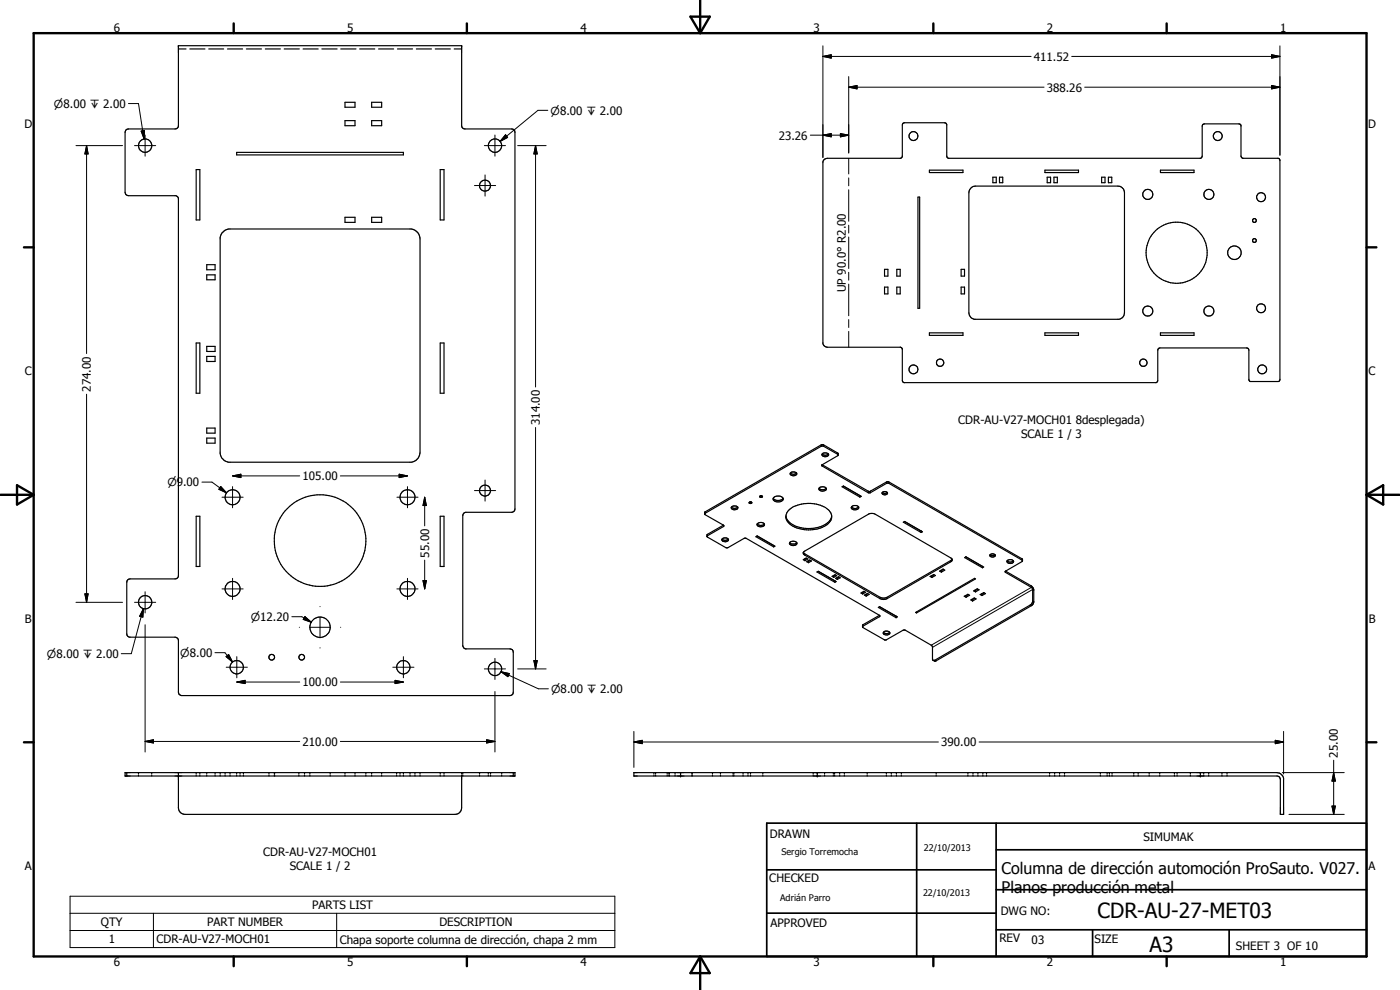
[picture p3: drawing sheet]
<svg xmlns="http://www.w3.org/2000/svg" width="420mm" height="297mm" viewBox="0 0 420 297" stroke-linecap="round" stroke-linejoin="round" font-family="sans-serif">
<g fill="none" stroke="#000" stroke-width=".35">
<path d="M53.5 13.7h85l.1 24.4 .5 .5 .5 .1h14l.7 .4 .2 .6v113a1 1 0 0 1-.9 1h-13.9l-.6 .4-.2 .6v39.2l.8 .8h13.4a.94 .94 0 0 1 .9 1v12l-.2 .6-.7 .4h-98.5l-.8-.4-.3-.6v-15.7l-.2-.4-.8-.4h-13.7l-.7-.6-.1-15.9 .3-.6 .8-.4h13.4l.7-.2 .3-.6v-113.4l-.7-.8h-14.2l-.9-.4-.2-.6v-18l.2-.6 .9-.4h13.9l.7-.2 .3-.6zM53.5 14.7h2.3M57 14.7h4.5M62.6 14.7h4.5M68.3 14.7h4.5M73.9 14.7h4.6M79.6 14.7h4.5M85.3 14.7h4.5M91 14.7h4.5M96.6 14.7h4.6M102.3 14.7h4.5M107.9 14.7h4.6"/>
<path d="M113.6 14.7h4.5M119.3 14.7h4.5M125 14.7h4.5M130.6 14.7h4.6M136.3 14.7h2.2M103.5 30.7h3v1.5h-3zM103.5 36.2h3v1.5h-3zM111.5 30.7h3v1.5h-3zM111.5 36.2h3v1.5h-3zM58.9 50.9h1.1v15.1h-1.1zM71 45.7h50.1v.8h-50.1zM132.1 50.9h1.2v15.1h-1.2z"/>
<path d="M247.3 47.9l1-.4h22l.5-.5v-9.5l.2-.5 .5-.2h12l.4 .2 .2 .3v9.5l.5 .7h75.7l.5-.7v-9l.2-.5 .5-.1 10.6 .1 .3 .3v9.2l.2 .5 .3 .2h10.7l.5 .5v66l-.5 .5-8.5-.1-.3-.4v-8.9l-.3-.6-26.4-.1-.6 .3v.4v9.1l-.5 .6h-75.7l-.5-.6v-9.6l-.5-.4-22.5-.1-.5-.3-.3-.7v-54.5zM275.5 59.1h.5v33.4h-.5zM278.9 51.1h10.1v.7h-10.1zM291.5 56.3l1.3-.5h42.7a2 2 0 0 1 2 2v36.1l-.3 .9-.4 .6-1 .4h-43.4a2.09 2.09 0 0 1-1.6-1.9v-36.1l.1-.7zM298 53.2h1v1.6h-1zM300 53.2h.9v1.6h-.9zM313.6 51.1h10.1v.7h-10.1zM314.3 53.2h1v1.6h-1zM316.3 53.2h1v1.6h-1zM330.6 53.2h1v1.6h-1zM332.6 53.2h1.1v1.6h-1.1zM348.3 51.1h10v.7h-10z"/>
<path d="M62 79.4h2.5v1.5h-2.5zM66.7 69.8l.9-.7 1.1-.4h54.7a3.1 3.1 0 0 1 2.7 3v64a3 3 0 0 1-2.7 3h-54.7a3.2 3.2 0 0 1-2.6-2.6v-64.8zM103.5 65.2h3v1.5h-3zM111.5 65.2h3v1.5h-3zM62 82.5h2.5v1.4h-2.5zM265.5 80.8h1v2h-1zM265.5 86.1h1v2.1h-1zM269.1 80.8h1.1v2h-1.1zM269.1 86.1h1.1v2.1h-1.1zM278.9 99.9h10.1v.7h-10.1zM288.4 80.8h1.1v2h-1.1zM288.4 86.1h1.1v2.1h-1.1z"/>
<path d="M313.6 99.9h10.1v.7h-10.1zM348.3 99.9h10v.7h-10zM58.9 102.9h1.1v15.1h-1.1zM62 103.9h2.5v1.6h-2.5zM62 106.9h2.5v1.6h-2.5zM132.1 102.9h1.2v15.1h-1.2zM62 128.4h2.5v1.6h-2.5zM62 131.4h2.5v1.6h-2.5zM246.7 136.3a1.25 1.25 0 0 1 2 .2 1.07 1.07 0 0 1-1.1 .6 1.07 1.07 0 0 1-.9-.8zM246.7 139.4l14.1 8.1 5.3-2.9h.7l40.1 23.2-.2 .7-4.9 2.9M246.7 139.4l-.1 .2 .1 .2 14 8.1h.4l5.1-3h.4l40.3 23.3M246.7 136.2a1.33 1.33 0 0 0 1.9 0"/>
<path d="M251.5 136.5l-4.3-2.6h-.7l-35 20.3M251.5 136.6l-.1-.7-4.2-2.4h-.7l-34.9 20.1-.1 .6M251.5 136.6l-4.8 2.8M58.9 154.9h1.1v15.1h-1.1zM132.1 154.9h1.2v15.1h-1.2zM211.5 154.2l5.6 3.4M217.1 157.6l-4.8 2.7-.1 .7 5.9 3.4 5.2-2.9h.7l39.9 23.1M217.1 157.6v.4l-4.9 2.9M219.5 152.2a1.05 1.05 0 0 1 1.1-.5 1.05 1.05 0 0 1 .8 .8 1.07 1.07 0 0 1-1.1 .5 1.07 1.07 0 0 1-.8-.8zM219.5 152.1a1.27 1.27 0 0 0 1.9 0M224.8 150.7h.8a.38 .38 0 0 1-.4 .4 .38 .38 0 0 1-.4-.4zM225 150.6l.4 .1"/>
<path d="M225.5 150.6l-.1 .1M227.2 157.2a1.44 1.44 0 0 1 2.2 .1M227.2 157.2v.2a1.25 1.25 0 0 0 1.1 .7 1.25 1.25 0 0 0 1.1-.7v-.1M227.2 157.2a1.57 1.57 0 0 0 2.2 0M228 148.9l.5-.1 .3 .2-.2 .2h-.4zM228.2 148.8h.4M232.1 149.5a1.92 1.92 0 0 1 2.9 0M232.1 149.5a1.37 1.37 0 0 0 2 1l.7-.3 .2-.7M232.1 149.5a2 2 0 0 0 2.9 0M235.9 154.8a4.2 4.2 0 0 0 3.7 3.7 9.4 9.4 0 0 0 9.3-1.7 2.8 2.8 0 0 0-1.2-4.5 10 10 0 0 0-11 .8l-.5 .7-.3 1.4M237.2 141.9l1 .4 .9-.4M237.3 141.9a1.2 1.2 0 0 1 1.8 .3 1.04 1.04 0 0 1-1 .6 1.04 1.04 0 0 1-.9-.8z"/>
<path d="M245.8 146.5a1.42 1.42 0 0 0 2.1 0M246.1 146.2a1.18 1.18 0 0 1 1.9 .6 1.14 1.14 0 0 1-1.2 .6 1.14 1.14 0 0 1-1-.9zM249.6 154.8a5.3 5.3 0 0 1-4.7 3.6 8.6 8.6 0 0 1-8.7-2.5l-.3-.7M253.1 145.8l5.4 3.1-.4 .2M253.1 145.8l-.4 .2 5.4 3.1M255.6 152.1a1.42 1.42 0 0 0 2.1 0M255.6 152a1.47 1.47 0 0 1 2.1 .1 1.21 1.21 0 0 1-1.1 .9 1.21 1.21 0 0 1-1.1-.7zM258.1 148.7v.4M264.8 147.7a1.06 1.06 0 0 0 1.5 0M264.8 147.7a.79 .79 0 0 1 .9-.3 .79 .79 0 0 1 .6 .8 .79 .79 0 0 1-.9 .3 .79 .79 0 0 1-.6-.8zM271.5 156.5l-.4 .2 5.3 3.1M271.5 156.5l5.3 3.1-.4 .2"/>
<path d="M271.5 156.5l4.9 2.8M276.4 159.3v.5M276.5 159.3h-.1M216.7 161.8a1.33 1.33 0 0 0 1.9 0M216.8 161.7a1.05 1.05 0 0 1 1-.4 1.05 1.05 0 0 1 .8 .8 1.21 1.21 0 0 1-2-.2zM226.9 161l.3-.2 5.4 3.1-.4 .2zM227.2 160.8l5 2.9M232.2 163.7v.4M237 162.8l.6 .4h1.1l.4-.4M237.1 162.7a1.33 1.33 0 0 1 2.1 .5 1.18 1.18 0 0 1-1.3 .6 1.18 1.18 0 0 1-.9-1zM241.1 165.7l.4 .5 22.6 13 .8 .3 1.1-.2 19.3-11.1 .4-.4M241.1 167.9l.8-.5 .6 .3-.9 .5z"/>
<path d="M241.2 165.6l19.6-11.4 1.1-.1 .8 .2 22.6 13.1a.61 .61 0 0 1 .5 .6 .61 .61 0 0 1-.5 .6l-19.1 11-1 .3-1.1-.3-22.6-13.1-.4-.4zM241.4 167.7l.2 .1M241.6 167.8v.4M242.1 168.5l.9-.5 .5 .3-.9 .5zM242.1 167.5l-.5 .3M242.5 168.3l.1 .1M242.6 168.4v.4M243.2 168.1l-.6 .3M245.2 171.6l.4-.2 5.3 3.1-.3 .2zM245.6 171.4l5 2.9M249.7 172.9l.9-.5 .5 .3-.9 .5zM250.1 172.7l.1 .1"/>
<path d="M250.2 172.8v.4M250.6 174.3h.1M250.6 174.3v.4M250.8 173.5l.9-.5 .5 .4-.9 .5zM250.8 172.5l-.6 .3M251.1 173.4h.2M251.3 173.4v.5M251.8 173.1l-.5 .3M258.4 177.9l.8-.5 .6 .3-.9 .5zM258.7 177.7l.2 .1M258.9 177.8v.4M259.4 178.6l.9-.5 .5 .3-.8 .5z"/>
<path d="M259.4 177.5l-.5 .3M259.8 178.4h.2M260 178.4v.5M260.5 178.1l-.5 .3M279.1 173l1.1-.6 .5 .3-1 .6zM279.5 172.8l.2 .1M279.7 172.9v.4M280.4 172.5l-.7 .4M282 171.4l1-.7 .5 .4-1 .6zM282.4 171.2h.1M282.5 171.2v.5M283.2 170.9l-.7 .3"/>
<path d="M289.4 178.9l1.1-.6 .5 .3-1.1 .6zM289.8 178.7l.1 .1M289.8 167.1l5.4 3-.4 .2M289.9 167l-.4 .3 5.3 3M289.9 178.8v.4M290.6 178.4l-.7 .4M291.7 179.8l.2 .1M291.9 179.9v.4M292.2 177.3l1.1-.6 .5 .3-1 .6zM292.6 179.5l-.7 .4M292.6 177.1l.2 .1M292.8 177.2v.4"/>
<path d="M293.4 176.8l-.6 .4M294.2 178.4l1-.6 .6 .3-1.1 .6zM294.5 178.2l.2 .1M294.7 178.3v.4M294.8 169.9v.4M295.4 177.9l-.7 .4M297.1 166.5a1.19 1.19 0 0 0 1.5 0M297.2 166.4a.85 .85 0 0 1 .8-.3 .85 .85 0 0 1 .7 .7 .9 .9 0 0 1-1.6-.3zM301.8 171.4l-.1 .3 8.1 4.7 .1 4.1-.4 .8-28.9 16.8-.5 .1M301.8 171.4l7.7 4.4 .5 .5 .2 .6v3.8l-.2 .6-29.2 17.1-.7-.3M302.2 168.3a1.27 1.27 0 0 0 1.9 0M304.1 168.3a1.41 1.41 0 0 0-1.9 0"/>
<path d="M304.1 168.3a.99 .99 0 0 1-.7 .8 .99 .99 0 0 1-1.1-.4l-.1-.4M263.9 184.6l-4.9 2.9-.1 .7 6.6 3.8h.4l5.1-2.9h.7l7.9 4.6 .3 .4v3.8l.2 .3M263.9 184.6v.4l-5 3M263.9 182l5 2.9M264 182l5.3 3.1-.4 .2M264 182l-.4 .2 5.3 3.1M265.1 189.7a1.33 1.33 0 0 0 1.9 0M265.2 189.6a1.07 1.07 0 0 1 1.8 .5 1.2 1.2 0 0 1-1.9-.2zM268.9 184.9h.1M268.9 184.9v.4M274.8 183.8l17.7-10.3 .3 .2-17.7 10.2zM275.1 183.6v.3"/>
<path d="M291.4 180l1-.6 .5 .3-1 .6zM37.5 231.8h117v1h-117zM38 231.8v1M41.6 231.8v.4M41.6 232.5v.3M45.5 231.8v.4M45.5 232.5v.3M53.5 231.8v10.6a2 2 0 0 0 2.1 1.9h81a2 2 0 0 0 1.9-1.9v-9.9M58.9 231.8v.4M58.9 232.5v.3M60 231.8v.4M60 232.5v.3"/>
<path d="M62 231.8v.4M62 232.5v.3M64.5 231.8v.4M64.5 232.5v.3M66.1 231.8v.4M66.1 232.5v.3M67.6 231.8v.4M67.6 232.5v.3M69 231.8v.4M69 232.5v.3M71 231.8v.4M71 232.5v.3"/>
<path d="M72 231.8v.4M72 232.5v.3M73.1 231.8v.4M73.1 232.5v.3M80.7 231.8v.4M80.7 232.5v.3M82.3 231.8v.4M82.3 232.5v.3M82.4 231.8v.4M82.4 232.5v.3M89.7 231.8v.4M89.7 232.5v.3"/>
<path d="M91.4 231.8v.4M91.4 232.5v.3M93 231.8v.4M93 232.5v.3M99.1 231.8v.4M99.1 232.5v.3M103.5 231.8v.4M103.5 232.5v.3M106.5 231.8v.4M106.5 232.5v.3M109.8 231.8v.4M109.8 232.5v.3"/>
<path d="M111.5 231.8v.4M111.5 232.5v.3M114.5 231.8v.4M114.5 232.5v.3M119 231.8v.4M119 232.5v.3M120 231.8v.4M120 232.5v.3M121.1 231.8v.4M121.1 232.5v.3M123.1 231.8v.4M123.1 232.5v.3"/>
<path d="M124.5 231.8v.4M124.5 232.5v.3M126.1 231.8v.4M126.1 232.5v.3M132.1 231.8v.4M132.1 232.5v.3M133.3 231.8v.4M133.3 232.5v.3M138.5 231.8v.4M138.9 231.8v.4M138.9 232.5v.3M143.9 231.8v.4"/>
<path d="M143.9 232.5v.3M146.5 231.8v.4M146.5 232.5v.3M147.2 231.8v.4M147.2 232.5v.3M150.6 231.8v.4M150.6 232.5v.3M154 231.8v1M190.2 231.8h193a2.17 2.17 0 0 1 2 1.7v10.8h-1v-10.5l-.3-.8-.7-.2h-193zM196.2 231.8v.4M196.2 232.5v.3M196.8 231.8v.4"/>
<path d="M196.8 232.5v.3M200.2 231.8v.4M200.2 232.5v.3M200.7 231.8v.4M200.7 232.5v.3M200.9 231.8v.4M200.9 232.5v.3M202.6 231.8v.4M202.6 232.5v.3M204.2 231.8v1M207.7 231.8v.4M207.7 232.5v.3"/>
<path d="M213.8 231.8v.4M213.8 232.5v.3M216.2 231.8v.4M216.2 232.5v.3M220 231.8v.4M220 232.5v.3M220.2 231.8v.4M220.2 232.5v.3M223 231.8v.4M223 232.5v.3M224.5 231.8v.4M224.5 232.5v.3"/>
<path d="M225.2 231.8v.4M225.2 232.5v.3M228.9 231.8v.4M228.9 232.5v.3M244 231.8v.4M244 232.5v.3M245.3 231.8v1M247.5 231.8v.4M247.5 232.5v.3M250.1 231.8v.4M250.1 232.5v.3M250.5 231.8v.4"/>
<path d="M250.5 232.5v.3M252 231.8v.4M252 232.5v.3M253.4 231.8v.4M253.4 232.5v.3M260.3 231.8v.4M260.3 232.5v.3M266 231.8v.4M266 232.5v.3M267.5 231.8v.4M267.5 232.5v.3M269 231.8v.4"/>
<path d="M269 232.5v.3M270.5 231.8v.4M270.5 232.5v.3M281 231.8v.4M281 232.5v.3M290.5 231.8v.4M290.5 232.5v.3M292 231.8v.4M292 232.5v.3M293.5 231.8v.4M293.5 232.5v.3M295 231.8v.4"/>
<path d="M295 232.5v.3M296.1 231.8v.4M296.1 232.5v.3M315 231.8v.4M315 232.5v.3M316.5 231.8v.4M316.5 232.5v.3M318 231.8v.4M318 232.5v.3M319.5 231.8v.4M319.5 232.5v.3M330.2 231.8v.4"/>
<path d="M330.2 232.5v.3M332.3 231.8v.4M332.3 232.5v.3M332.9 231.8v.4M332.9 232.5v.3M333.7 231.8v.4M333.7 232.5v.3M340.3 231.8v.4M340.3 232.5v.3M341.6 231.8v.4M341.6 232.5v.3M344.9 231.8v.4"/>
<path d="M344.9 232.5v.3M348.1 231.8v.4M348.1 232.5v.3M352.5 231.8v.4M352.5 232.5v.3M353.3 231.8v.4M353.3 232.5v.3M357.2 231.8v.4M357.2 232.5v.3M360.2 231.8v1M361.3 231.8v.4M361.3 232.5v.3"/>
<path d="M362.7 231.8v.4M362.7 232.5v.3M366.7 231.8v.4M366.7 232.5v.3M368.2 231.8v.4M368.2 232.5v.3"/>
<circle cx="43.6" cy="43.7" r="2.01"/>
<circle cx="145.6" cy="55.7" r="1.65"/>
<circle cx="148.6" cy="43.7" r="2.01"/>
<circle cx="274.1" cy="40.8" r="1.33"/>
<circle cx="344.5" cy="58.3" r="1.52"/>
<circle cx="362.8" cy="58.3" r="1.51"/>
<circle cx="365.5" cy="40.8" r="1.34"/>
<circle cx="378.5" cy="59.2" r="1.35"/>
<circle cx="353.1" cy="75.8" r="9.2"/>
<circle cx="370.5" cy="75.8" r="2.03"/>
<circle cx="376.5" cy="66.2" r=".58"/>
<circle cx="376.5" cy="72.2" r=".58"/>
<circle cx="344.5" cy="93.3" r="1.51"/>
<circle cx="362.8" cy="93.3" r="1.5"/>
<circle cx="378.5" cy="92.5" r="1.35"/>
<circle cx="274.1" cy="110.8" r="1.33"/>
<circle cx="282.1" cy="108.8" r="1.11"/>
<circle cx="343.1" cy="108.8" r="1.1"/>
<circle cx="378.8" cy="110.8" r="1.35"/>
<circle cx="69.8" cy="149.2" r="2.26"/>
<circle cx="122.3" cy="149.2" r="2.26"/>
<circle cx="145.6" cy="147.2" r="1.65"/>
<circle cx="69.8" cy="176.7" r="2.25"/>
<circle cx="96.1" cy="162.2" r="13.8"/>
<circle cx="122.3" cy="176.7" r="2.25"/>
<circle cx="43.6" cy="180.7" r="2.01"/>
<circle cx="81.5" cy="197.2" r=".85"/>
<circle cx="90.6" cy="197.2" r=".85"/>
<circle cx="96" cy="188.2" r="3"/>
<circle cx="71" cy="200.2" r="2.01"/>
<circle cx="121" cy="200.2" r="2"/>
<circle cx="148.6" cy="200.7" r="2.01"/>
</g>
<g fill="#000">
<circle cx="53.5" cy="13.7" r=".18"/>
<circle cx="138.5" cy="13.7" r=".18"/>
<circle cx="53.5" cy="232.8" r=".18"/>
<circle cx="53.5" cy="231.8" r=".18"/>
<circle cx="204.2" cy="232.8" r=".18"/>
<circle cx="204.2" cy="231.8" r=".18"/>
<circle cx="245.3" cy="231.8" r=".18"/>
<circle cx="245.3" cy="232.8" r=".18"/>
<circle cx="360.2" cy="232.8" r=".18"/>
<circle cx="360.2" cy="231.8" r=".18"/>
</g>
<g fill="none" stroke="#000" stroke-width=".3">
<path d="M247 16.9l2.5-.5v1zM247 13.8v33.4M247 16.9h62.4M321.6 16.9h62.5M381.6 16.4l2.5 .5-2.5 .5zM384.1 13.8v32.8M38.6 31.1h3l1.7 10.6M42.4 39.3l.9-.1v2.5zM164.4 33.1h-3l-11.3 9.3M254.7 26.2l2.5-.5v1zM254.7 23v22.9M254.7 26.2h58.6"/>
<path d="M325.5 26.2h58.6M381.6 25.7l2.5 .5-2.5 .5zM22.8 43.7h14M26 43.7l.4 2.5h-.9zM26 43.7v62.4M40.4 43.7h6.3M43.5 40.5v6.4M142.4 55.7h6.3M145.4 43.7h6.3M145.6 52.5v6.3M148.5 40.5v6.4M151.7 40.4l.6 .8-2.2 1.2z"/>
<path d="M155.4 43.7h8.5M160.7 43.7l.5 2.5h-1zM160.7 43.7v72.4M243.2 40.6h11.5M247 40.6l2.5-.5v1zM252.2 40.1l2.5 .5-2.5 .5zM254.7 47.5v4.7M254.7 53.4v2.4M254.7 56.9v9.5M254.7 67.6v2.3M254.7 71.1v9.5M254.7 81.7v2.4"/>
<path d="M254.7 85.3v9.4M254.7 95.9v2.4M254.7 99.4v4.8M26 118.3v62.4M160.7 128.3v72.4M246.5 133.5v.4M246.7 139.4v.4M247.2 133.5v.4M251.4 135.9v.4M60.6 144.7h3l4.4 3.2M66.2 146l1.8 1.9-2.3-1.1zM66.6 149.2h6.4"/>
<path d="M69.8 142.8l2.5-.5v1zM69.8 146v6.4M69.8 142.8h20.1M102.1 142.8h20.2M119.1 149.2h6.4M119.8 142.3l2.5 .5-2.5 .5zM122.3 146v6.4M127.5 149.2l.5 2.5h-1.1zM127.5 149.2v8.6M142.4 147.2h6.3M145.6 144v6.4M211.6 153.6v.4"/>
<path d="M217.1 157.6v.4M260.6 147.4v.4M261.2 147.4v.4M266.1 144.6v.4M266.8 144.6v.4M25.5 178.2h.9l-.4 2.5zM43.5 177.5v6.4M66.6 176.7h6.4M69.8 173.5v6.4M119.1 176.7h6.4M122.3 173.5v6.4M126.9 174.2h1.1l-.5 2.5z"/>
<path d="M127.5 168.1v8.6M212.3 160.3v.4M241.5 166.2v.3M264.1 179.2v.4M266.2 179.2v.4M285.3 168.2v.4M301.8 171.4v.3M306.7 167.7v.4M309.5 175.8v.4l-30 17.4M310.2 177.1l-.3-.2-30 17.3M22.8 180.7h14M40.4 180.7h6.3"/>
<path d="M43 182.6l-.1 2.6-1-.3zM43 182.6l-3.6 13.5h-3M43.5 187.5v38.1M64.5 195.8h3l2.3 2.8M67.8 197l.8-.6 1.2 2.2zM71.1 197v6.4M87.6 185h3l2.8 1.7M89.8 188.2h.1M91.5 185l1.9 1.7-2.4-.9zM92.9 188.2h6.3M96 182h.1M96 185v6.4"/>
<path d="M96 194.4h.1M102.2 188.2h.1M121.1 197v6.4M148.5 197.5v6.4M160.2 198.2h1l-.5 2.5zM259 187.5v.4M263.9 184.6v.4M280.6 198.1l.3 .2M309.2 181.5l.3 .2M309.9 180.3l.3 .2M67.9 200.2h6.3M71.1 204.6l2.5-.5v1z"/>
<path d="M71.1 204.6h18.8M102.1 204.6h19M117.9 200.2h6.3M118.6 204.1l2.5 .5-2.5 .5zM145.4 200.7h6.3M148.5 207.5v18.1M150.4 201.5l2.5 .6-.5 .9zM150.4 201.5l11.2 5.2h3M155.4 200.7h8.5M190.2 219.5v10.8M385.2 219.5v12.7M43.5 222.5l2.5-.5v.9z"/>
<path d="M43.5 222.5h46.4M102.1 222.5h46.4M146 222l2.5 .5-2.5 .4zM190.2 222.6l2.5-.5v1zM190.2 222.6h91.4M293.8 222.6h91.4M382.7 222.1l2.5 .5-2.5 .5zM384.8 231.8h18.6M400.3 231.8l.5 2.6h-1.1zM400.3 228.1v16.2M386.8 244.3h16.6M399.7 241.9h1.1l-.5 2.4z"/>
<path d="M21 268.9h163.5v15.4h-163.5zM21 274h163.5M21 279.2h163.5M46 274v10.3M101 274v10.3"/>
</g>
<g fill="none" stroke="#000" stroke-width=".71">
<path d="M10.1 9.9h400v277.1h-400zM70.1 7v2.9M140.1 7v2.9M207.2 5h5.8l-2.9 4.9zM210.1 0v9.9M280.1 7v2.9M350.1 7v2.9M7.2 74.2h2.9M410.1 74.2h3M.1 148.5h10M5.1 145.6l5 2.9-5 2.9zM410.1 148.5h10"/>
<path d="M410.1 148.5l5-2.9v5.8zM7.2 222.7h2.9M410.1 222.7h3M70.1 287v2.9M140.1 287v2.9M210.1 287v10M210.1 287l2.9 5h-5.8zM280.1 287v2.9M350.1 287v2.9"/>
</g>
<path d="M230.1 247h180v40h-180zM275.1 247v40M298.9 255h111.2M298.9 247v40M230.1 274h68.8M230.1 261h68.8M298.9 279h111.2M298.9 267h111.2M327.9 279v8M368.9 279v8" fill="none" stroke="#000" stroke-width=".51"/>
<g fill="#000">
<path d="M247 16.9l2.5-.5v1zM381.6 16.4l2.5 .5-2.5 .5zM42.4 39.3l.9-.1v2.5zM254.7 26.2l2.5-.5v1zM381.6 25.7l2.5 .5-2.5 .5zM26 43.7l.4 2.5h-.9zM151.7 40.4l.6 .8-2.2 1.2zM160.7 43.7l.5 2.5h-1zM247 40.6l2.5-.5v1zM252.2 40.1l2.5 .5-2.5 .5zM66.2 146l1.8 1.9-2.3-1.1zM69.8 142.8l2.5-.5v1z"/>
<path d="M119.8 142.3l2.5 .5-2.5 .5zM127.5 149.2l.5 2.5h-1.1zM25.5 178.2h.9l-.4 2.5zM126.9 174.2h1.1l-.5 2.5zM43 182.6l-.1 2.6-1-.3zM67.8 197l.8-.6 1.2 2.2zM91.5 185l1.9 1.7-2.4-.9zM160.2 198.2h1l-.5 2.5zM71.1 204.6l2.5-.5v1zM118.6 204.1l2.5 .5-2.5 .5zM150.4 201.5l2.5 .6-.5 .9zM43.5 222.5l2.5-.5v.9z"/>
<path d="M146 222l2.5 .5-2.5 .4zM190.2 222.6l2.5-.5v1zM382.7 222.1l2.5 .5-2.5 .5zM400.3 231.8l.5 2.6h-1.1zM399.7 241.9h1.1l-.5 2.4z"/>
</g>
<g font-size="6.3">
<text x="329.4" y="275.4">CDR-AU-27-MET03</text>
<text x="345" y="285.6">A3</text>
</g>
<g font-size="4.8">
<text x="300.6" y="262.1">Columna de dirección automoción ProSauto. V027.</text>
<text x="300.6" y="267.8">Planos producción metal</text>
</g>
<g font-size="3.5">
<text x="34.2" y="9.6">6</text>
<text x="104.2" y="9.6">5</text>
<text x="174.2" y="9.6">4</text>
<text x="244.2" y="9.6">3</text>
<text x="314.2" y="9.6">2</text>
<text x="384.2" y="9.6">1</text>
<text x="310.2" y="18.2">411.52</text>
<text x="314.1" y="27.5">388.26</text>
<text x="7.3" y="38.4">D</text>
<text x="233.7" y="41.9">23.26</text>
<text x="410.6" y="38.4">D</text>
<text x="253.9" y="87.7" transform="rotate(-90 253.9 87.7)">UP 90.0° R2.00</text>
<text x="7.4" y="112.6">C</text>
<text x="410.7" y="112.6">C</text>
<text x="27.3" y="117.5" transform="rotate(-90 27.3 117.5)">274.00</text>
<text x="162" y="127.5" transform="rotate(-90 162 127.5)">314.00</text>
<text x="287.6" y="127.3">CDR-AU-V27-MOCH01 8desplegada)</text>
<text x="306.4" y="131.4">SCALE 1 / 3</text>
<text x="90.8" y="144.1">105.00</text>
<text x="128.8" y="167.3" transform="rotate(-90 128.8 167.3)">55.00</text>
<text x="7.4" y="186.9">B</text>
<text x="410.8" y="186.9">B</text>
<text x="90.8" y="205.9">100.00</text>
<text x="90.8" y="223.7">210.00</text>
<text x="282.4" y="223.9">390.00</text>
<text x="401.5" y="227.3" transform="rotate(-90 401.5 227.3)">25.00</text>
<text x="231" y="251.5">DRAWN</text>
<text x="79" y="256.7">CDR-AU-V27-MOCH01</text>
<text x="343.1" y="252.3">SIMUMAK</text>
<text x="7.4" y="261.1">A</text>
<text x="86.9" y="260.9">SCALE 1 / 2</text>
<text x="410.7" y="261.1">A</text>
<text x="230.9" y="264.6">CHECKED</text>
<text x="93.7" y="272.8">PARTS LIST</text>
<text x="300.3" y="274.5">DWG NO:</text>
<text x="30.3" y="277.9">QTY</text>
<text x="62.2" y="277.9">PART NUMBER</text>
<text x="131.9" y="277.9">DESCRIPTION</text>
<text x="231.3" y="278.3">APPROVED</text>
<text x="32.6" y="283">1</text>
<text x="46.9" y="283">CDR-AU-V27-MOCH01</text>
<text x="102" y="283.2">Chapa soporte columna de dirección, chapa 2 mm</text>
<text x="299.9" y="282.6">REV</text>
<text x="309.6" y="283.3">03</text>
<text x="328.5" y="283.1">SIZE</text>
<text x="370.9" y="285.1">SHEET 3 OF 10</text>
<text x="34.2" y="289.9">6</text>
<text x="104.2" y="289.9">5</text>
<text x="174.2" y="289.9">4</text>
<text x="244.2" y="289.9">3</text>
<text x="314.2" y="289.9">2</text>
<text x="384.2" y="289.9">1</text>
</g>
<g font-size="3.3">
<text x="16.2" y="32.3">n8.00 x 2.00</text>
<text x="165.3" y="34.4">n8.00 x 2.00</text>
<text x="50.2" y="145.9">n9.00</text>
<text x="75.3" y="186.3">n12.20</text>
<text x="14.1" y="197.4">n8.00 x 2.00</text>
<text x="54.1" y="197">n8.00</text>
<text x="165.4" y="208">n8.00 x 2.00</text>
</g>
<g font-size="2.7">
<text x="234.5" y="256.6">Sergio Torremocha</text>
<text x="277.2" y="255.3">22/10/2013</text>
<text x="277" y="268.7">22/10/2013</text>
<text x="234.1" y="270.3">Adrián Parro</text>
</g>
</svg>
